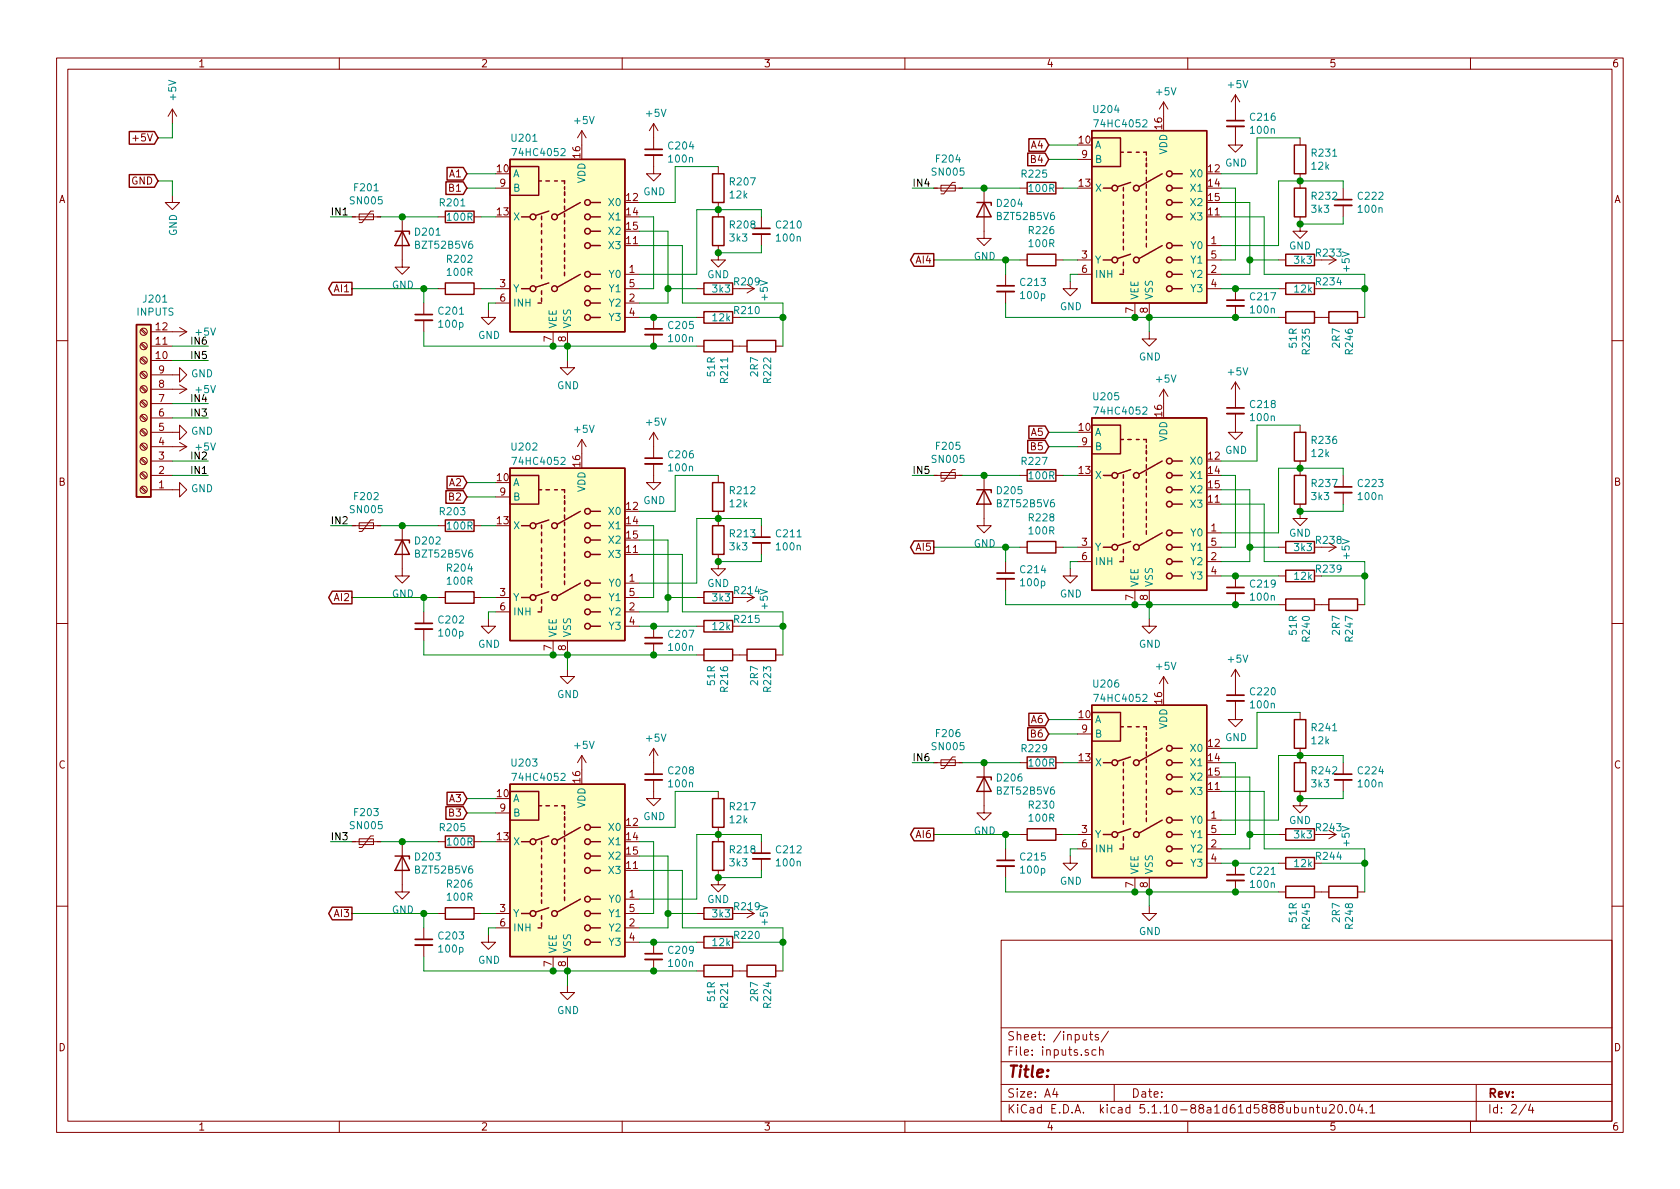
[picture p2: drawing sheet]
<svg xmlns="http://www.w3.org/2000/svg" width="297mm" height="210mm" viewBox="0 0 297 210" stroke-linecap="round" stroke-linejoin="round" font-family="sans-serif">
<g fill="none" stroke="#840000" stroke-width=".18">
<path d="M10 10.3h277v189.9h-277zM12 12.2h273v186.1h-273zM30.5 19.3l-.8 1.3M30.5 19.3v2.5M30.5 19.3l.7 1.3M60 10.3v1.9M110 10.3v1.9M160 10.3v1.9M205.7 18v2.6M205.7 18l-.7 1.3M205.7 18l.8 1.3M210 10.3v1.9"/>
<path d="M218.4 16.8v4.5M218.4 16.8l-.7 1.2M218.4 16.8l.8 1.2M260 10.3v1.9M30.5 34.5v1.3h1.2l-1.2 1.3-1.3-1.3h1.3M62.2 38.3h5.1M63.5 37.8h2.5v1.1h-2.5zM66 37.3h-.5l-1.5 2.1h-.5M71.1 38.3v8.9h1.3l-1.3 1.3-1.3-1.3h1.3M77.5 38.3h1.2M83.8 38.3h1.3M87.6 33.3h2.6"/>
<path d="M102.9 23.1v2.5M102.9 23.1l-.8 1.3M102.9 23.1l.7 1.3M115.6 27.4v3.3h1.2l-1.2 1.3-1.3-1.3h1.3M115.6 21.8v4.6M115.6 21.8l-.8 1.3M115.6 21.8l.7 1.3M127 29.5v1.2M127 35.8v2.5M134.6 38.3v2.1M165.1 33.3h5.1M166.4 32.8h2.5v1h-2.5z"/>
<path d="M168.9 32.3h-.5l-1.5 2h-.5M174 33.3v8.9h1.3l-1.3 1.2-1.3-1.2h1.3M180.3 33.3h1.3M186.7 33.3h1.3M190.5 28.2h2.5M218.4 22.3v3.3h1.3l-1.3 1.3-1.2-1.3h1.2M229.9 38.3v2.6h1.2l-1.2 1.3-1.3-1.3h1.3M229.9 24.4v1.2M229.9 30.7v2.6M237.5 33.3v2M237.5 36.3v2M24.9 58.3l.9 .9"/>
<path d="M25.1 58.2l.8 .8M26.7 58.7h6.3M31.7 57.9l1.3 .8M33 58.7l-1.3 .7M74.9 53.6v2M74.9 56.6v2.1M77.5 51h1.2M83.8 51h1.3M86.4 54.9v1.2h1.2l-1.2 1.3-1.3-1.3h1.3M87.6 51h2.6M87.6 53.6h2.6M97.8 58.7v2.5"/>
<path d="M100.3 58.7v2.5M110.5 51h2.5M110.5 48.5h2.5M110.5 53.6h2.5M110.5 56.1h2.5M115.6 56.1v2.1M115.6 59.2v2M123.2 51h1.3M123.2 56.1h1.3M127 43.4v2.6h1.3l-1.3 1.2-1.3-1.2h1.3M133.3 51l-1.2 .8M134.6 41.4v2"/>
<path d="M177.8 48.5v2M177.8 51.6v2M180.3 46h1.3M186.7 46h1.3M189.2 49.8v1.2h1.3l-1.3 1.3-1.2-1.3h1.2M190.5 48.5h2.5M190.5 46h2.5M200.7 53.6v2.5M203.2 58.7v1.2h1.3l-1.3 1.3-1.3-1.3h1.3M203.2 53.6v2.5M213.4 51h2.5M213.4 48.5h2.5"/>
<path d="M213.4 46h2.5M213.4 43.4h2.5M218.4 51v2.1M218.4 54.1v2M226.1 51h1.2M226.1 56.1h1.2M226.1 46h1.2M232.4 56.1h2.5M236.2 46l-1.3 .7M240 56.1h1.3M10 60.2h2M24.9 60.9l.9 .8"/>
<path d="M24.9 63.4l.9 .9M24.9 66l.9 .8M24.9 68.5l.9 .8M24.9 71l.9 .9M24.9 73.6l.9 .8M24.9 76.1l.9 .9M24.9 78.7l.9 .8M25.1 60.7l.8 .8M25.1 63.2l.8 .9M25.1 65.8l.8 .8M25.1 68.3l.8 .9M25.1 70.9l.8 .8"/>
<path d="M25.1 73.4l.8 .8M25.1 75.9l.8 .9M25.1 78.5l.8 .8M26.7 66.3h5v-1.3l1.3 1.3-1.3 1.3v-1.3M26.7 76.4h5v-1.2l1.3 1.2-1.3 1.3v-1.3M26.7 79h6.3M26.7 61.2h3.8M26.7 68.8h6.3M26.7 63.7h3.8M26.7 73.9h3.8M26.7 71.4h3.8M31.7 68.1l1.3 .7"/>
<path d="M31.7 78.2l1.3 .8M33 68.8l-1.3 .8M33 79l-1.3 .8M100.3 63.7v1.3h1.3l-1.3 1.3-1.2-1.3h1.2M102.9 77.7v2.6M102.9 77.7l-.8 1.3M102.9 77.7l.7 1.3M115.6 76.4v4.6M115.6 76.4l-.8 1.3M115.6 76.4l.7 1.3M123.2 61.2h1.3M129.5 61.2h2.6"/>
<path d="M137.2 61.2h1.2M190.5 79h2.5M205.7 68.8l-.7 1.3M205.7 68.8v2.6M205.7 68.8l.8 1.3M218.4 73.1v3.3h1.3l-1.3 1.3-1.2-1.3h1.2M218.4 67.6v4.5M218.4 67.6l-.7 1.2M218.4 67.6l.8 1.2M229.9 75.2v1.2M285 60.2h2M24.9 81.2l.9 .8"/>
<path d="M24.9 83.7l.9 .9M24.9 86.3l.9 .8M25.1 81l.8 .9M25.1 83.6l.8 .8M25.1 86.1l.8 .8M26.7 86.6h5v-1.3l1.3 1.3-1.3 1.3v-1.3M26.7 84.1h3.8M26.7 81.5h3.8M62.2 93h5.1M63.5 92.5h2.5v1h-2.5zM66 91.9h-.5l-1.5 2.1h-.5M71.1 93v8.8h1.3l-1.3 1.3-1.3-1.3h1.3"/>
<path d="M77.5 93h1.2M83.8 93h1.3M87.6 87.9h2.6M115.6 82v3.3h1.2l-1.2 1.3-1.3-1.3h1.3M127 98v2.6h1.3l-1.3 1.2-1.3-1.2h1.3M127 84.1v1.2M127 90.4v2.6M134.6 93v2M134.6 96v2M165.1 84.1h5.1M166.4 83.6h2.5v1h-2.5zM168.9 83.1h-.5l-1.5 2h-.5"/>
<path d="M174 84.1v8.9h1.3l-1.3 1.2-1.3-1.2h1.3M177.8 99.3v2M180.3 96.8h1.3M180.3 84.1h1.3M186.7 96.8h1.3M186.7 84.1h1.3M190.5 99.3h2.5M190.5 96.8h2.5M213.4 94.2h2.5M213.4 99.3h2.5M213.4 96.8h2.5M226.1 96.8h1.2"/>
<path d="M229.9 89.1v2.6h1.2l-1.2 1.3-1.3-1.3h1.3M229.9 81.5v2.6M236.2 96.8l-1.3 .7M237.5 84.1v2M237.5 87.1v2M10 110.3h2M74.9 108.2v2M74.9 111.2v2.1M77.5 105.7h1.2M83.8 105.7h1.3M86.4 109.5v1.2h1.2l-1.2 1.3-1.3-1.3h1.3M87.6 105.7h2.6"/>
<path d="M87.6 108.2h2.6M97.8 113.3v2.5M100.3 118.4v1.2h1.3l-1.3 1.3-1.2-1.3h1.2M100.3 113.3v2.5M110.5 105.7h2.5M110.5 110.7h2.5M110.5 103.1h2.5M110.5 108.2h2.5M115.6 110.7v2.1M115.6 113.8v2M123.2 105.7h1.3M123.2 115.8h1.3"/>
<path d="M123.2 110.7h1.3M129.5 115.8h2.6M133.3 105.7l-1.2 .7M137.2 115.8h1.2M177.8 102.4v2M189.2 100.6v1.2h1.3l-1.3 1.3-1.2-1.3h1.2M200.7 104.4v2.5M203.2 109.5v1.2h1.3l-1.3 1.3-1.3-1.3h1.3M203.2 104.4v2.5M205.7 119.6v2.6M205.7 119.6l-.7 1.3M205.7 119.6l.8 1.3"/>
<path d="M213.4 101.8h2.5M218.4 101.8v2.1M218.4 104.9v2M218.4 118.4v4.5M218.4 118.4l-.7 1.2M218.4 118.4l.8 1.2M226.1 101.8h1.2M226.1 106.9h1.2M232.4 106.9h2.5M240 106.9h1.3M285 110.3h2M102.9 133.6l-.8 1.3"/>
<path d="M102.9 133.6v2.5M102.9 133.6l.7 1.3M115.6 137.9v3.3h1.2l-1.2 1.3-1.3-1.3h1.3M115.6 132.3v4.6M115.6 132.3l-.8 1.3M115.6 132.3l.7 1.3M127 139.9v1.3M165.1 134.9h5.1M166.4 134.4h2.5v1h-2.5zM168.9 133.9h-.5l-1.5 2h-.5M174 134.9v8.9h1.3l-1.3 1.2-1.3-1.2h1.3M180.3 134.9h1.3"/>
<path d="M186.7 134.9h1.3M190.5 129.8h2.5M218.4 123.9v3.3h1.3l-1.3 1.3-1.2-1.3h1.2M229.9 139.9v2.6h1.2l-1.2 1.3-1.3-1.3h1.3M229.9 126v1.2M229.9 132.3v2.6M237.5 134.9v2M237.5 137.9v2M62.2 148.8h5.1M63.5 148.3h2.5v1h-2.5zM66 147.8h-.5l-1.5 2.1h-.5M71.1 148.8v8.9h1.3l-1.3 1.3-1.3-1.3h1.3"/>
<path d="M77.5 148.8h1.2M83.8 148.8h1.3M87.6 143.8h2.6M110.5 159h2.5M127 153.9v2.6h1.3l-1.3 1.2-1.3-1.2h1.3M127 146.3v2.5M134.6 148.8v2.1M134.6 151.9v2M177.8 150.1v2M177.8 153.2v2M180.3 147.6h1.3M186.7 147.6h1.3"/>
<path d="M189.2 151.4v1.2h1.3l-1.3 1.3-1.2-1.3h1.2M190.5 147.6h2.5M190.5 150.1h2.5M200.7 155.2v2.5M203.2 155.2v2.5M213.4 147.6h2.5M213.4 145h2.5M213.4 150.1h2.5M213.4 152.6h2.5M218.4 152.6v2.1M218.4 155.7v2M226.1 157.7h1.2"/>
<path d="M226.1 147.6h1.2M226.1 152.6h1.2M232.4 157.7h2.5M236.2 147.6l-1.3 .7M240 157.7h1.3M10 160.2h2M74.9 164.1v2M74.9 167.1v2.1M77.5 161.5h1.2M83.8 161.5h1.3M86.4 165.3v1.3h1.2l-1.2 1.3-1.3-1.3h1.3M87.6 164.1h2.6"/>
<path d="M87.6 161.5h2.6M97.8 169.2v2.5M100.3 174.2v1.3h1.3l-1.3 1.3-1.2-1.3h1.2M100.3 169.2v2.5M110.5 166.6h2.5M110.5 164.1h2.5M110.5 161.5h2.5M115.6 166.6v2.1M115.6 169.7v2M123.2 166.6h1.3M123.2 161.5h1.3M123.2 171.7h1.3"/>
<path d="M129.5 171.7h2.6M133.3 161.5l-1.2 .8M137.2 171.7h1.2M177 166.3h108v32h-108zM203.2 160.3v1.2h1.3l-1.3 1.3-1.3-1.3h1.3M285 160.2h2M60 198.3v1.9M110 198.3v1.9M160 198.3v1.9M177 194.8h108M177 191.8h108M177 187.8h108"/>
<path d="M177 181.8h108M186.5 192.5l-.4 1h1M186.8 193v1M191.5 182.9l.1 .9 .3 .1 .2-.1M192.1 182.9v1M192.6 182.9h.6M192.8 182.4v1.3l.4 .2M193.8 185.7l-.5-.1-.2 .3v.6l.2 .1 .5-.1M194.2 183l-.4-.1-.2 .2 .1 .3 .5 .1v.3h-.6M194.4 185.7l.2-.1 .4 .1v.9M194.4 185.1v1.5M196 182.3l-1.3 2"/>
<path d="M197 191.8v3M210 198.3v1.9M231.6 196l.2-.2 .4 .1v.9M231.6 195.8v1M232.7 195.8h.6M232.9 195.3v1.3l.4 .2M233.8 195.8l.1 .9 .3 .1 .2-.1M234.4 195.8v1M235.1 195.5l.2-.2h.4l.2 .5-.9 1h.9M236.7 195.4l.3-.1a.94 .94 0 0 1 0 1.5h-.1a1 1 0 0 1-.2-1.4zM238 196.7v.1M238.8 195.5l.3-.2a.94 .94 0 0 1 0 1.5 .82 .82 0 0 1-.3-1.3z"/>
<path d="M240.4 195.2l-.3 1.1h.9M240.8 195.8v1M241.6 196.7v.1M242.2 195.8l.4-.5v1.5M242.2 196.8h.9M260 198.3v1.9M261 191.8v6.5M269.8 195.2l-1.2 2M270.6 195.2l-.3 1.1h.9M271 195.8v1"/>
<circle cx="25.4" cy="58.7" r=".63"/>
<circle cx="25.4" cy="79" r=".63"/>
<circle cx="25.4" cy="68.8" r=".63"/>
<circle cx="25.4" cy="76.4" r=".63"/>
<circle cx="25.4" cy="73.9" r=".63"/>
<circle cx="25.4" cy="66.3" r=".63"/>
<circle cx="25.4" cy="63.7" r=".63"/>
<circle cx="25.4" cy="71.4" r=".63"/>
<circle cx="25.4" cy="61.2" r=".63"/>
<circle cx="25.4" cy="86.6" r=".63"/>
<circle cx="25.4" cy="81.5" r=".63"/>
<circle cx="25.4" cy="84.1" r=".63"/>
</g>
<g fill="none" stroke="#840000" stroke-width=".25">
<path d="M22.9 30.9h4.4l.6 1.1-.6 1.1h-4.4zM22.9 23.3h4.4l.6 1.1-.6 1.1h-4.4zM78.7 37.3h5.1v2.1h-5.1zM78.8 32.2h3.1l.6 1.1-.6 1.1h-3.1zM79 29.6h2.9l.6 1.1-.6 1.1h-2.9zM90.2 28.2h20.3v30.5h-20.3zM90.2 29.5h5v5h-5zM92.2 38.3h1.5M95.2 32h.6M95.8 38.2v.7M95.8 39.5v.6M96.5 32h.7"/>
<path d="M97 37.3l-2.3 .8M98 32h.6M99.3 32h.5v.5M99.8 33v.5M99.8 33.9v.6M99.8 35.2v.6M99.8 36.4v.7M99.8 37.7v.6M99.8 39v.6M102.6 35.8l-4 2.3M104.4 38.3h1.8M104.4 35.8h1.8"/>
<path d="M126 38.3h2v5.1h-2zM126 30.7h2v5.1h-2zM172.7 35.8h2.6v.5M174 35.8l1.3 2.5h-2.6zM181.6 32.3h5.1v2h-5.1zM181.7 27.1h3.1l.6 1.1-.6 1.1h-3.1zM181.9 24.5h2.9l.6 1.1-.6 1.2h-2.9zM193 23.1h20.4v30.5h-20.4zM193 24.4h5.1v5.1h-5.1zM195.1 33.3h1.5M198.1 26.9h.5M198.6 33.1v.7"/>
<path d="M198.6 34.4v.6M198.6 35.7v.6M198.6 37.2v.6M198.6 38.5v.6M198.6 39.7v.7M199.4 26.9h.6M199.9 32.3l-2.3 .7M200.9 26.9h.5M202.2 26.9h.5v.5M202.7 27.9v.5M202.7 28.8v.7M202.7 30.1v.6"/>
<path d="M202.7 31.4v.6M202.7 32.6v.7M202.7 33.9v.6M202.7 35.2v.6M202.7 36.4v.7M202.7 38v.6M202.7 39.2v.7M205.5 30.7l-4.1 2.3M207.3 38.3h1.7M207.3 35.8h1.7M207.3 33.3h1.7M207.3 30.7h1.7"/>
<path d="M228.9 33.3h2v5h-2zM228.9 25.6h2v5.1h-2zM24.1 57.4h2.6v30.5h-2.6zM58.8 49.9h3.4v2.3h-3.4l-.7-1.2zM69.8 40.9h2.6v.5M71.1 40.9l1.3 2.5h-2.6zM78.7 50h5.1v2.1h-5.1zM92.2 51h1.5M95.1 53.6h.7M95.8 40.8v.6M95.8 42.3v.6M95.8 43.6v.6"/>
<path d="M95.8 44.8v.7M95.8 46.1v.6M95.8 47.4v.6M95.8 48.6v.7M95.8 51.4v.7M95.8 52.7v.6M97 50l-2.3 .8M99.8 40.3v.6M99.8 41.5v.7M99.8 43v.7M99.8 44.3v.7M99.8 45.6v.6"/>
<path d="M99.8 46.9v.6M99.8 48.1v.7M102.6 48.5l-4 2.3M104.4 51h1.8M104.4 53.6h1.8M104.4 56.1h1.8M104.4 48.5h1.8M104.4 43.4h1.8M104.4 40.9h1.8M124.5 55.1h5v2h-5zM124.5 50h5v2.1h-5zM161.6 44.9h3.5v2.2h-3.5l-.6-1.1z"/>
<path d="M181.6 45h5.1v2h-5.1zM195.1 46h1.5M198 48.5h.6M198.6 41v.7M198.6 42.3v.6M198.6 43.6v.6M198.6 46.3v.7M198.6 47.6v.7M199.9 45l-2.3 .7M202.7 40.5v.6M202.7 41.8v.6M202.7 43v.7"/>
<path d="M205.5 43.4l-4.1 2.3M207.3 51h1.7M207.3 48.5h1.7M207.3 43.4h1.7M207.3 46h1.7M227.3 50h5.1v2.1h-5.1zM227.3 45h5.1v2h-5.1zM227.3 55.1h5.1v2h-5.1zM234.9 55.1h5.1v2h-5.1zM124.5 60.2h5v2h-5zM132.1 60.2h5.1v2h-5.1zM181.7 77.9h3.1l.6 1.1-.6 1.1h-3.1z"/>
<path d="M181.9 75.3h2.9l.6 1.1-.6 1.2h-2.9zM193 73.9h20.4v30.5h-20.4zM193 75.2h5.1v5.1h-5.1zM198.1 77.7h.5M199.4 77.7h.6M200.9 77.7h.5M202.2 77.7h.5v.5M202.7 78.7v.5M202.7 79.6v.7M228.9 76.4h2v5.1h-2zM69.8 95.5h2.6v.5M71.1 95.5l1.3 2.5h-2.6z"/>
<path d="M78.7 91.9h5.1v2.1h-5.1zM78.8 86.8h3.1l.6 1.1-.6 1.1h-3.1zM79 84.2h2.9l.6 1.1-.6 1.2h-2.9zM90.2 82.8h20.3v30.5h-20.3zM90.2 84.1h5v5h-5zM92.2 93h1.5M95.2 86.6h.6M95.8 92.8v.7M95.8 94.1v.6M95.8 95.4v.6M95.8 96.9v.6M95.8 98.2v.6"/>
<path d="M95.8 99.4v.7M96.5 86.6h.7M97 91.9l-2.3 .8M98 86.6h.6M99.3 86.6h.5v.5M99.8 87.6v.5M99.8 88.5v.6M99.8 89.8v.6M99.8 91.1v.6M99.8 92.3v.7M99.8 93.6v.6M99.8 94.9v.6"/>
<path d="M99.8 96.1v.7M99.8 97.7v.6M99.8 98.9v.7M102.6 90.4l-4 2.3M104.4 93h1.8M104.4 98h1.8M104.4 95.5h1.8M104.4 90.4h1.8M126 85.3h2v5.1h-2zM126 93h2v5h-2zM161.6 95.7h3.5v2.2h-3.5l-.6-1.1zM172.7 86.6h2.6v.5"/>
<path d="M174 86.6l1.3 2.5h-2.6zM181.6 95.8h5.1v2h-5.1zM181.6 83.1h5.1v2h-5.1zM195.1 96.8h1.5M195.1 84.1h1.5M198 99.3h.6M198.6 83.9v.7M198.6 85.2v.6M198.6 86.5v.6M198.6 88v.6M198.6 89.3v.6M198.6 90.5v.7"/>
<path d="M198.6 91.8v.7M198.6 93.1v.6M198.6 94.4v.6M198.6 97.1v.7M198.6 98.4v.7M199.9 95.8l-2.3 .7M199.9 83.1l-2.3 .7M202.7 80.9v.6M202.7 82.2v.6M202.7 83.4v.7M202.7 84.7v.6M202.7 86v.6"/>
<path d="M202.7 87.2v.7M202.7 88.8v.6M202.7 90v.7M202.7 91.3v.6M202.7 92.6v.6M202.7 93.8v.7M205.5 94.2l-4.1 2.3M205.5 81.5l-4.1 2.3M207.3 96.8h1.7M207.3 84.1h1.7M207.3 99.3h1.7M207.3 94.2h1.7"/>
<path d="M207.3 89.1h1.7M207.3 86.6h1.7M207.3 81.5h1.7M227.3 95.8h5.1v2h-5.1zM228.9 84.1h2v5h-2zM58.8 104.5h3.4v2.3h-3.4l-.7-1.1zM78.7 104.6h5.1v2.1h-5.1zM92.2 105.7h1.5M95.1 108.2h.7M95.8 100.7v.6M95.8 102v.6M95.8 103.2v.7"/>
<path d="M95.8 106v.7M95.8 107.3v.6M97 104.6l-2.3 .8M99.8 100.2v.6M99.8 101.5v.6M99.8 102.7v.7M102.6 103.1l-4 2.3M104.4 105.7h1.8M104.4 108.2h1.8M104.4 110.7h1.8M104.4 103.1h1.8M124.5 114.8h5v2h-5z"/>
<path d="M124.5 109.7h5v2.1h-5zM124.5 104.6h5v2.1h-5zM132.1 114.8h5.1v2h-5.1zM207.3 101.8h1.7M227.3 100.8h5.1v2.1h-5.1zM227.3 105.9h5.1v2h-5.1zM234.9 105.9h5.1v2h-5.1zM90.2 138.7h20.3v30.5h-20.3zM90.2 139.9h5v5.1h-5zM172.7 137.4h2.6v.5M174 137.4l1.3 2.5h-2.6zM181.6 133.9h5.1v2h-5.1z"/>
<path d="M181.7 128.7h3.1l.6 1.1-.6 1.1h-3.1zM181.9 126.1h2.9l.6 1.1-.6 1.2h-2.9zM193 124.7h20.4v30.5h-20.4zM193 126h5.1v5.1h-5.1zM195.1 134.9h1.5M198.1 128.5h.5M198.6 134.7v.7M198.6 136v.6M198.6 137.3v.6M198.6 138.8v.6M199.4 128.5h.6M199.9 133.9l-2.3 .7"/>
<path d="M200.9 128.5h.5M202.2 128.5h.5v.5M202.7 129.5v.5M202.7 130.4v.7M202.7 131.7v.6M202.7 133v.6M202.7 134.2v.7M202.7 135.5v.6M202.7 136.8v.6M202.7 138v.7M202.7 139.6v.6M205.5 132.3l-4.1 2.3"/>
<path d="M207.3 134.9h1.7M207.3 139.9h1.7M207.3 137.4h1.7M207.3 132.3h1.7M228.9 134.9h2v5h-2zM228.9 127.2h2v5.1h-2zM69.8 151.4h2.6v.5M71.1 151.4l1.3 2.5h-2.6zM78.7 147.8h5.1v2.1h-5.1zM78.8 142.6h3.1l.6 1.2-.6 1.1h-3.1zM79 140.1h2.9l.6 1.1-.6 1.1h-2.9zM92.2 148.8h1.5"/>
<path d="M95.2 142.5h.6M95.8 148.7v.6M95.8 150v.6M95.8 151.3v.6M95.8 152.8v.6M95.8 154v.7M95.8 155.3v.7M95.8 156.6v.6M95.8 157.9v.6M95.8 159.1v.7M96.5 142.5h.7M97 147.8l-2.3 .8"/>
<path d="M98 142.5h.6M99.3 142.5h.5v.5M99.8 143.5v.5M99.8 144.4v.6M99.8 145.7v.6M99.8 146.9v.7M99.8 148.2v.6M99.8 149.5v.6M99.8 150.7v.7M99.8 152v.6M99.8 153.5v.7M99.8 154.8v.6"/>
<path d="M99.8 156.1v.6M99.8 157.3v.7M99.8 158.6v.7M102.6 159l-4 2.3M102.6 146.3l-4 2.3M104.4 148.8h1.8M104.4 159h1.8M104.4 153.9h1.8M104.4 151.4h1.8M104.4 146.3h1.8M126 141.2h2v5.1h-2zM126 148.8h2v5.1h-2z"/>
<path d="M161.6 146.5h3.5v2.2h-3.5l-.6-1.1zM181.6 146.6h5.1v2h-5.1zM195.1 147.6h1.5M198 150.1h.6M198.6 140.1v.6M198.6 141.3v.7M198.6 142.6v.7M198.6 143.9v.6M198.6 145.2v.6M198.6 147.9v.7M198.6 149.2v.7M199.9 146.6l-2.3 .7"/>
<path d="M202.7 140.8v.7M202.7 142.1v.6M202.7 143.4v.6M202.7 144.6v.7M205.5 145l-4.1 2.3M207.3 147.6h1.7M207.3 150.1h1.7M207.3 152.6h1.7M207.3 145h1.7M227.3 156.7h5.1v2h-5.1zM227.3 146.6h5.1v2h-5.1zM227.3 151.6h5.1v2.1h-5.1z"/>
<path d="M234.9 156.7h5.1v2h-5.1zM58.8 160.4h3.4v2.3h-3.4l-.7-1.2zM78.7 160.5h5.1v2.1h-5.1zM92.2 161.5h1.5M95.1 164.1h.7M95.8 161.9v.7M95.8 163.2v.6M97 160.5l-2.3 .8M104.4 161.5h1.8M104.4 164.1h1.8M104.4 166.6h1.8M124.5 165.6h5v2h-5z"/>
<path d="M124.5 160.5h5v2.1h-5zM124.5 170.7h5v2h-5zM132.1 170.7h5.1v2h-5.1z"/>
<circle cx="94.2" cy="38.3" r=".51"/>
<circle cx="98" cy="38.3" r=".51"/>
<circle cx="103.9" cy="38.3" r=".51"/>
<circle cx="103.9" cy="35.8" r=".51"/>
<circle cx="197.1" cy="33.3" r=".51"/>
<circle cx="200.9" cy="33.3" r=".51"/>
<circle cx="206.8" cy="33.3" r=".51"/>
<circle cx="206.8" cy="35.8" r=".51"/>
<circle cx="206.8" cy="30.7" r=".51"/>
<circle cx="206.8" cy="38.3" r=".51"/>
<circle cx="94.2" cy="51" r=".51"/>
<circle cx="98" cy="51" r=".51"/>
<circle cx="103.9" cy="51" r=".51"/>
<circle cx="103.9" cy="40.9" r=".51"/>
<circle cx="103.9" cy="56.1" r=".51"/>
<circle cx="103.9" cy="43.4" r=".51"/>
<circle cx="103.9" cy="53.6" r=".51"/>
<circle cx="103.9" cy="48.5" r=".51"/>
<circle cx="197.1" cy="46" r=".51"/>
<circle cx="200.9" cy="46" r=".51"/>
<circle cx="206.8" cy="51" r=".51"/>
<circle cx="206.8" cy="43.4" r=".51"/>
<circle cx="206.8" cy="48.5" r=".51"/>
<circle cx="206.8" cy="46" r=".51"/>
<circle cx="94.2" cy="93" r=".51"/>
<circle cx="98" cy="93" r=".51"/>
<circle cx="103.9" cy="93" r=".51"/>
<circle cx="103.9" cy="90.4" r=".51"/>
<circle cx="103.9" cy="98" r=".51"/>
<circle cx="103.9" cy="95.5" r=".51"/>
<circle cx="197.1" cy="96.8" r=".51"/>
<circle cx="197.1" cy="84.1" r=".51"/>
<circle cx="200.9" cy="96.8" r=".51"/>
<circle cx="200.9" cy="84.1" r=".51"/>
<circle cx="206.8" cy="86.6" r=".51"/>
<circle cx="206.8" cy="89.1" r=".51"/>
<circle cx="206.8" cy="81.5" r=".51"/>
<circle cx="206.8" cy="99.3" r=".51"/>
<circle cx="206.8" cy="96.8" r=".51"/>
<circle cx="206.8" cy="84.1" r=".51"/>
<circle cx="206.8" cy="94.2" r=".51"/>
<circle cx="94.2" cy="105.7" r=".51"/>
<circle cx="98" cy="105.7" r=".51"/>
<circle cx="103.9" cy="108.2" r=".51"/>
<circle cx="103.9" cy="110.7" r=".51"/>
<circle cx="103.9" cy="103.1" r=".51"/>
<circle cx="103.9" cy="105.7" r=".51"/>
<circle cx="206.8" cy="101.8" r=".51"/>
<circle cx="197.1" cy="134.9" r=".51"/>
<circle cx="200.9" cy="134.9" r=".51"/>
<circle cx="206.8" cy="132.3" r=".51"/>
<circle cx="206.8" cy="134.9" r=".51"/>
<circle cx="206.8" cy="139.9" r=".51"/>
<circle cx="206.8" cy="137.4" r=".51"/>
<circle cx="94.2" cy="148.8" r=".51"/>
<circle cx="98" cy="148.8" r=".51"/>
<circle cx="103.9" cy="148.8" r=".51"/>
<circle cx="103.9" cy="146.3" r=".51"/>
<circle cx="103.9" cy="151.4" r=".51"/>
<circle cx="103.9" cy="159" r=".51"/>
<circle cx="103.9" cy="153.9" r=".51"/>
<circle cx="197.1" cy="147.6" r=".51"/>
<circle cx="200.9" cy="147.6" r=".51"/>
<circle cx="206.8" cy="145" r=".51"/>
<circle cx="206.8" cy="150.1" r=".51"/>
<circle cx="206.8" cy="147.6" r=".51"/>
<circle cx="206.8" cy="152.6" r=".51"/>
<circle cx="94.2" cy="161.5" r=".51"/>
<circle cx="98" cy="161.5" r=".51"/>
<circle cx="103.9" cy="161.5" r=".51"/>
<circle cx="103.9" cy="166.6" r=".51"/>
<circle cx="103.9" cy="164.1" r=".51"/>
</g>
<g fill="none" stroke="#840000" stroke-width=".33">
<path d="M114 27.4h3.1M216.9 22.3h3.1M236 36.3h3M73.4 56.6h3.1M114 59.2h3.1M133.1 41.4h3M176.3 51.6h3M216.9 54.1h3.1M216.9 73.1h3.1M114 82h3.1M133.1 96h3M236 87.1h3"/>
<path d="M73.4 111.2h3.1M114 113.8h3.1M176.3 102.4h3M216.9 104.9h3.1M114 137.9h3.1M216.9 123.9h3.1M236 137.9h3M133.1 151.9h3M176.3 153.2h3M216.9 155.7h3.1M73.4 167.1h3.1M114 169.7h3.1"/>
</g>
<g fill="none" stroke="#840000" stroke-width=".3">
<path d="M114 26.4h3.1M216.9 21.3h3.1M236 35.3h3M73.4 55.6h3.1M114 58.2h3.1M133.1 40.4h3M176.3 50.5h3M216.9 53.1h3.1M216.9 72.1h3.1M114 81h3.1M133.1 95h3M236 86.1h3"/>
<path d="M73.4 110.2h3.1M114 112.8h3.1M176.3 101.3h3M216.9 103.9h3.1M114 136.9h3.1M216.9 122.9h3.1M236 136.9h3M133.1 150.9h3M176.3 152.1h3M216.9 154.7h3.1M73.4 166.1h3.1M114 168.7h3.1"/>
</g>
<g fill="#ffffc2" stroke="#ffffc2" stroke-width=".18">
<path d="M193 124.7h20.4v30.5h-20.4z"/>
<path d="M193 73.9h20.4v30.5h-20.4z"/>
<path d="M90.2 138.7h20.3v30.5h-20.3z"/>
<path d="M90.2 28.2h20.3v30.5h-20.3z"/>
<path d="M24.1 57.4h2.6v30.5h-2.6z"/>
<path d="M193 23.1h20.4v30.5h-20.4z"/>
<path d="M90.2 82.8h20.3v30.5h-20.3z"/>
</g>
<g fill="none" stroke="#008400" stroke-width=".18">
<path d="M27.9 32h2.6v2.5M30.5 21.8v2.6h-2.6M58.4 38.3h3.8M67.3 38.3h10.2M82.5 33.3h5.1M82.5 30.7h5.1M85.1 38.3h2.5M113 38.3h2.6v12.7h-2.6M127 29.5h-7.6v6.3h-6.4M134.6 38.3v-1.2h-11.4v11.4h-10.2M161.3 33.3h3.8M170.2 33.3h10.1"/>
<path d="M185.4 25.6h5.1M185.4 28.2h5.1M188 33.3h2.5M215.9 33.3h2.5v12.7h-2.5M215.9 35.8h5.1v12.7h-5.1M215.9 38.3h7.6v10.2h17.8v7.6M229.9 24.4h-7.7v6.3h-6.3M237.5 38.3v1.3h-7.6M237.5 33.3v-1.3h-11.4v11.4h-10.2M62.2 51h15.3M74.9 58.7v2.5h48.3M74.9 51v2.6"/>
<path d="M85.1 51h2.5M87.6 53.6h-1.2v1.3M113 56.1h10.2M113 43.4h7.6v10.2h17.8v7.6M113 40.9h5.1v12.7h-5.1M118.1 51h5.1M130.8 56.1h7.6M134.6 43.4v1.3h-7.6M165.1 46h15.2M177.8 53.6v2.5h48.3M177.8 46v2.5M188 46h2.5"/>
<path d="M190.5 48.5h-1.3v1.3M203.2 56.1v2.6M215.9 51h10.2M221 46h5.1M233.7 51h7.6M30.5 61.2h6.3M30.5 63.7h6.3M30.5 71.4h6.3M30.5 73.9h6.3M100.3 61.2v2.5M185.4 76.4h5.1M185.4 79h5.1"/>
<path d="M229.9 75.2h-7.7v6.3h-6.3M30.5 84.1h6.3M30.5 81.5h6.3M58.4 93h3.8M67.3 93h10.2M82.5 85.3h5.1M82.5 87.9h5.1M85.1 93h2.5M113 93h2.6v12.7h-2.6M113 98h7.6v10.2h17.8v7.6M113 95.5h5.1v12.7h-5.1M127 84.1h-7.6v6.3h-6.4"/>
<path d="M134.6 98v1.3h-7.6M134.6 93v-1.3h-11.4v11.4h-10.2M161.3 84.1h3.8M165.1 96.8h15.2M170.2 84.1h10.1M177.8 96.8v2.5M188 84.1h2.5M188 96.8h2.5M190.5 99.3h-1.3v1.3M215.9 84.1h2.5v12.7h-2.5M215.9 86.6h5.1v12.7h-5.1M215.9 89.1h7.6v10.2h17.8v7.6"/>
<path d="M221 96.8h5.1M237.5 84.1v-1.3h-11.4v11.4h-10.2M237.5 89.1v1.3h-7.6M62.2 105.7h15.3M74.9 105.7v2.5M74.9 113.3v2.5h48.3M85.1 105.7h2.5M87.6 108.2h-1.2v1.3M100.3 115.8v2.6M113 110.7h10.2M118.1 105.7h5.1M130.8 110.7h7.6"/>
<path d="M177.8 104.4v2.5h48.3M203.2 106.9v2.6M215.9 101.8h10.2M233.7 101.8h7.6M127 139.9h-7.6v6.4h-6.4M161.3 134.9h3.8M170.2 134.9h10.1M185.4 129.8h5.1M185.4 127.2h5.1M188 134.9h2.5M215.9 137.4h5.1v12.7h-5.1M215.9 134.9h2.5v12.7h-2.5"/>
<path d="M215.9 139.9h7.6v10.2h17.8v7.6M229.9 126h-7.7v6.3h-6.3M237.5 134.9v-1.3h-11.4v11.4h-10.2M237.5 139.9v1.3h-7.6M58.4 148.8h3.8M67.3 148.8h10.2M82.5 141.2h5.1M82.5 143.8h5.1M85.1 148.8h2.5M113 148.8h2.6v12.7h-2.6M113 153.9h7.6v10.2h17.8v7.6M113 151.4h5.1v12.7h-5.1"/>
<path d="M134.6 148.8v-1.2h-11.4v11.4h-10.2M134.6 153.9v1.3h-7.6M165.1 147.6h15.2M177.8 147.6v2.5M177.8 155.2v2.5h48.3M188 147.6h2.5M190.5 150.1h-1.3v1.3M203.2 157.7v2.6M215.9 152.6h10.2M221 147.6h5.1M233.7 152.6h7.6M62.2 161.5h15.3"/>
<path d="M74.9 161.5v2.6M74.9 169.2v2.5h48.3M85.1 161.5h2.5M87.6 164.1h-1.2v1.2M100.3 171.7v2.5M113 166.6h10.2M118.1 161.5h5.1M130.8 166.6h7.6"/>
</g>
<g fill="#008400" stroke="#008400" stroke-width=".25">
<circle cx="127" cy="99.3" r=".51"/>
<circle cx="218.4" cy="157.7" r=".51"/>
<circle cx="127" cy="37.1" r=".51"/>
<circle cx="97.8" cy="61.2" r=".51"/>
<circle cx="118.1" cy="51" r=".51"/>
<circle cx="218.4" cy="152.6" r=".51"/>
<circle cx="241.3" cy="152.6" r=".51"/>
<circle cx="100.3" cy="61.2" r=".51"/>
<circle cx="241.3" cy="51" r=".51"/>
<circle cx="229.9" cy="90.4" r=".51"/>
<circle cx="200.7" cy="106.9" r=".51"/>
<circle cx="118.1" cy="161.5" r=".51"/>
<circle cx="229.9" cy="82.8" r=".51"/>
<circle cx="100.3" cy="171.7" r=".51"/>
<circle cx="203.2" cy="106.9" r=".51"/>
<circle cx="127" cy="147.6" r=".51"/>
<circle cx="221" cy="96.8" r=".51"/>
<circle cx="97.8" cy="171.7" r=".51"/>
<circle cx="127" cy="155.2" r=".51"/>
<circle cx="71.1" cy="148.8" r=".51"/>
<circle cx="74.9" cy="161.5" r=".51"/>
<circle cx="138.4" cy="110.7" r=".51"/>
<circle cx="115.6" cy="166.6" r=".51"/>
<circle cx="218.4" cy="56.1" r=".51"/>
<circle cx="115.6" cy="171.7" r=".51"/>
<circle cx="218.4" cy="51" r=".51"/>
<circle cx="138.4" cy="166.6" r=".51"/>
<circle cx="177.8" cy="46" r=".51"/>
<circle cx="174" cy="33.3" r=".51"/>
<circle cx="221" cy="46" r=".51"/>
<circle cx="229.9" cy="39.6" r=".51"/>
<circle cx="200.7" cy="56.1" r=".51"/>
<circle cx="203.2" cy="56.1" r=".51"/>
<circle cx="229.9" cy="32" r=".51"/>
<circle cx="221" cy="147.6" r=".51"/>
<circle cx="71.1" cy="38.3" r=".51"/>
<circle cx="74.9" cy="51" r=".51"/>
<circle cx="177.8" cy="147.6" r=".51"/>
<circle cx="174" cy="134.9" r=".51"/>
<circle cx="229.9" cy="141.2" r=".51"/>
<circle cx="115.6" cy="56.1" r=".51"/>
<circle cx="115.6" cy="61.2" r=".51"/>
<circle cx="200.7" cy="157.7" r=".51"/>
<circle cx="138.4" cy="56.1" r=".51"/>
<circle cx="229.9" cy="133.6" r=".51"/>
<circle cx="203.2" cy="157.7" r=".51"/>
<circle cx="118.1" cy="105.7" r=".51"/>
<circle cx="127" cy="44.7" r=".51"/>
<circle cx="100.3" cy="115.8" r=".51"/>
<circle cx="127" cy="91.7" r=".51"/>
<circle cx="97.8" cy="115.8" r=".51"/>
<circle cx="241.3" cy="101.8" r=".51"/>
<circle cx="71.1" cy="93" r=".51"/>
<circle cx="218.4" cy="106.9" r=".51"/>
<circle cx="74.9" cy="105.7" r=".51"/>
<circle cx="218.4" cy="101.8" r=".51"/>
<circle cx="115.6" cy="110.7" r=".51"/>
<circle cx="115.6" cy="115.8" r=".51"/>
<circle cx="177.8" cy="96.8" r=".51"/>
<circle cx="174" cy="84.1" r=".51"/>
</g>
<text font-size="2.8" fill="#840000" x="178" y="190.5">Title:</text>
<g font-size="2.1" fill="#840000">
<text x="178" y="184">Sheet: /inputs/</text>
<text x="178" y="186.7">File: inputs.sch</text>
<text x="178" y="196.9">KiCad E.D.A. kicad 5.1.10-88a1d61d5888ubuntu20.04.1</text>
<text x="178" y="194.1">Size: A4</text>
<text x="200" y="194.1">Date:</text>
<text x="263" y="194.1">Rev:</text>
<text x="263" y="196.9">Id: 2/4</text>
</g>
<g font-size="1.8" fill="#840000">
<text x="35" y="11.9">1</text>
<text x="85" y="11.9">2</text>
<text x="135" y="11.9">3</text>
<text x="185" y="11.9">4</text>
<text x="235" y="11.9">5</text>
<text x="285" y="11.9">6</text>
<text x="205.5" y="22.8" transform="rotate(-90 205.5 22.8)">16</text>
<text x="24" y="25">+5V</text>
<text x="102.6" y="27.9" transform="rotate(-90 102.6 27.9)">16</text>
<text x="182.4" y="26.3">A4</text>
<text x="182.4" y="28.8">B4</text>
<text x="190.8" y="25.4">10</text>
<text x="191.3" y="27.9">9</text>
<text x="10.4" y="35.9">A</text>
<text x="23.2" y="32.6">GND</text>
<text x="79.5" y="31.4">A1</text>
<text x="79.5" y="33.9">B1</text>
<text x="87.9" y="30.5">10</text>
<text x="88.4" y="33">9</text>
<text x="110.8" y="35.6">12</text>
<text x="190.8" y="33">13</text>
<text x="213.7" y="30.5">12</text>
<text x="213.7" y="33">14</text>
<text x="213.7" y="35.6">15</text>
<text x="285.4" y="35.9">A</text>
<text x="87.9" y="38.1">13</text>
<text x="110.8" y="38.1">14</text>
<text x="110.8" y="40.6">15</text>
<text x="213.7" y="38.1">11</text>
<text x="110.8" y="43.2">11</text>
<text x="162.1" y="46.6">AI4</text>
<text x="191.3" y="45.7">3</text>
<text x="214.1" y="43.2">1</text>
<text x="214.1" y="45.7">5</text>
<text x="232.8" y="45.4">R233</text>
<text x="59.2" y="51.7">AI1</text>
<text x="88.4" y="50.8">3</text>
<text x="88.4" y="53.3">6</text>
<text x="111.3" y="48.3">1</text>
<text x="111.3" y="53.3">2</text>
<text x="111.3" y="50.8">5</text>
<text x="191.3" y="48.3">6</text>
<text x="214.1" y="48.3">2</text>
<text x="214.1" y="50.8">4</text>
<text x="27.6" y="58.4">12</text>
<text x="111.3" y="55.9">4</text>
<text x="200.4" y="55.3" transform="rotate(-90 200.4 55.3)">7</text>
<text x="202.9" y="55.3" transform="rotate(-90 202.9 55.3)">8</text>
<text x="27.6" y="63.5">10</text>
<text x="27.6" y="61">11</text>
<text x="97.5" y="60.4" transform="rotate(-90 97.5 60.4)">7</text>
<text x="100.1" y="60.4" transform="rotate(-90 100.1 60.4)">8</text>
<text x="28.1" y="71.1">7</text>
<text x="28.1" y="68.6">8</text>
<text x="28.1" y="66">9</text>
<text x="28.1" y="76.2">5</text>
<text x="28.1" y="73.7">6</text>
<text x="182.4" y="77.1">A5</text>
<text x="190.8" y="76.2">10</text>
<text x="205.5" y="73.6" transform="rotate(-90 205.5 73.6)">16</text>
<text x="28.1" y="83.8">2</text>
<text x="28.1" y="81.3">3</text>
<text x="28.1" y="78.7">4</text>
<text x="102.6" y="82.5" transform="rotate(-90 102.6 82.5)">16</text>
<text x="182.4" y="79.6">B5</text>
<text x="190.8" y="83.8">13</text>
<text x="191.3" y="78.7">9</text>
<text x="213.7" y="81.3">12</text>
<text x="213.7" y="83.8">14</text>
<text x="10.4" y="85.9">B</text>
<text x="28.1" y="86.4">1</text>
<text x="79.5" y="88.5">B2</text>
<text x="79.5" y="86">A2</text>
<text x="87.9" y="85.1">10</text>
<text x="88.4" y="87.6">9</text>
<text x="213.7" y="88.9">11</text>
<text x="213.7" y="86.4">15</text>
<text x="285.4" y="85.9">B</text>
<text x="87.9" y="92.7">13</text>
<text x="110.8" y="90.2">12</text>
<text x="110.8" y="92.7">14</text>
<text x="110.8" y="95.2">15</text>
<text x="214.1" y="94">1</text>
<text x="110.8" y="97.8">11</text>
<text x="162.1" y="97.4">AI5</text>
<text x="191.3" y="96.5">3</text>
<text x="191.3" y="99.1">6</text>
<text x="214.1" y="99.1">2</text>
<text x="214.1" y="101.6">4</text>
<text x="214.1" y="96.5">5</text>
<text x="232.8" y="96.2">R238</text>
<text x="59.2" y="106.3">AI2</text>
<text x="88.4" y="105.4">3</text>
<text x="88.4" y="107.9">6</text>
<text x="111.3" y="102.9">1</text>
<text x="111.3" y="107.9">2</text>
<text x="111.3" y="105.4">5</text>
<text x="200.4" y="106.1" transform="rotate(-90 200.4 106.1)">7</text>
<text x="202.9" y="106.1" transform="rotate(-90 202.9 106.1)">8</text>
<text x="111.3" y="110.5">4</text>
<text x="97.5" y="115" transform="rotate(-90 97.5 115)">7</text>
<text x="100.1" y="115" transform="rotate(-90 100.1 115)">8</text>
<text x="205.5" y="124.4" transform="rotate(-90 205.5 124.4)">16</text>
<text x="182.4" y="130.4">B6</text>
<text x="182.4" y="127.9">A6</text>
<text x="190.8" y="127">10</text>
<text x="191.3" y="129.5">9</text>
<text x="10.4" y="135.9">C</text>
<text x="190.8" y="134.6">13</text>
<text x="213.7" y="132.1">12</text>
<text x="213.7" y="134.6">14</text>
<text x="213.7" y="137.2">15</text>
<text x="285.4" y="135.9">C</text>
<text x="79.5" y="141.9">A3</text>
<text x="87.9" y="141">10</text>
<text x="88.4" y="143.5">9</text>
<text x="102.6" y="138.4" transform="rotate(-90 102.6 138.4)">16</text>
<text x="213.7" y="139.7">11</text>
<text x="79.5" y="144.4">B3</text>
<text x="87.9" y="148.6">13</text>
<text x="110.8" y="146">12</text>
<text x="110.8" y="148.6">14</text>
<text x="162.1" y="148.2">AI6</text>
<text x="191.3" y="147.3">3</text>
<text x="191.3" y="149.9">6</text>
<text x="214.1" y="144.8">1</text>
<text x="214.1" y="149.9">2</text>
<text x="214.1" y="147.3">5</text>
<text x="110.8" y="153.7">11</text>
<text x="110.8" y="151.1">15</text>
<text x="214.1" y="152.4">4</text>
<text x="88.4" y="161.3">3</text>
<text x="111.3" y="158.7">1</text>
<text x="111.3" y="161.3">5</text>
<text x="200.4" y="156.9" transform="rotate(-90 200.4 156.9)">7</text>
<text x="202.9" y="156.9" transform="rotate(-90 202.9 156.9)">8</text>
<text x="59.2" y="162.2">AI3</text>
<text x="88.4" y="163.8">6</text>
<text x="111.3" y="163.8">2</text>
<text x="111.3" y="166.4">4</text>
<text x="97.5" y="170.9" transform="rotate(-90 97.5 170.9)">7</text>
<text x="100.1" y="170.9" transform="rotate(-90 100.1 170.9)">8</text>
<text x="10.4" y="185.9">D</text>
<text x="285.4" y="185.9">D</text>
<text x="35" y="199.9">1</text>
<text x="85" y="199.9">2</text>
<text x="135" y="199.9">3</text>
<text x="185" y="199.9">4</text>
<text x="235" y="199.9">5</text>
<text x="285" y="199.9">6</text>
</g>
<g font-size="1.8" fill="#008484">
<text x="31.2" y="17.6" transform="rotate(-90 31.2 17.6)">+5V</text>
<text x="204.5" y="16.9">+5V</text>
<text x="217.2" y="15.6">+5V</text>
<text x="101.7" y="21.9">+5V</text>
<text x="114.4" y="20.7">+5V</text>
<text x="193.5" y="20">U204</text>
<text x="193.9" y="22.5">74HC4052</text>
<text x="221.2" y="21.4">C216</text>
<text x="221.2" y="23.7">100n</text>
<text x="90.6" y="25.1">U201</text>
<text x="91" y="27.6">74HC4052</text>
<text x="118.3" y="26.4">C204</text>
<text x="118.4" y="28.7">100n</text>
<text x="165.6" y="28.7">F204</text>
<text x="193.5" y="26.3">A</text>
<text x="193.5" y="28.8">B</text>
<text x="206.4" y="27.4" transform="rotate(-90 206.4 27.4)">VDD</text>
<text x="216.6" y="29.5">GND</text>
<text x="232.1" y="27.7">R231</text>
<text x="62.8" y="33.8">F201</text>
<text x="90.7" y="31.4">A</text>
<text x="90.7" y="33.9">B</text>
<text x="103.5" y="32.4" transform="rotate(-90 103.5 32.4)">VDD</text>
<text x="113.7" y="34.5">GND</text>
<text x="129.1" y="35.1">12k</text>
<text x="129.2" y="32.8">R207</text>
<text x="164.9" y="31.1">SN005</text>
<text x="180.8" y="31.4">R225</text>
<text x="182" y="34">100R</text>
<text x="193.5" y="33.9">X</text>
<text x="210.7" y="31.4">X0</text>
<text x="210.7" y="33.9">X1</text>
<text x="232" y="30">12k</text>
<text x="232.1" y="35.3">R232</text>
<text x="240.2" y="35.3">C222</text>
<text x="31.3" y="41.8" transform="rotate(-90 31.3 41.8)">GND</text>
<text x="62.1" y="36.1">SN005</text>
<text x="73.5" y="41.7">D201</text>
<text x="77.9" y="36.5">R201</text>
<text x="79.2" y="39">100R</text>
<text x="90.7" y="39">X</text>
<text x="107.8" y="36.4">X0</text>
<text x="107.8" y="39">X1</text>
<text x="107.8" y="41.5">X2</text>
<text x="129.2" y="40.4">R208</text>
<text x="137.4" y="40.4">C210</text>
<text x="176.4" y="36.6">D204</text>
<text x="176.5" y="38.9">BZT52B5V6</text>
<text x="182" y="41.4">R226</text>
<text x="210.7" y="39">X3</text>
<text x="210.7" y="36.4">X2</text>
<text x="232" y="37.6">3k3</text>
<text x="240.3" y="37.6">100n</text>
<text x="73.6" y="44">BZT52B5V6</text>
<text x="79.2" y="46.5">R202</text>
<text x="107.8" y="44.1">X3</text>
<text x="129.1" y="42.7">3k3</text>
<text x="137.4" y="42.7">100n</text>
<text x="172.2" y="46">GND</text>
<text x="182" y="43.7">100R</text>
<text x="193.5" y="46.6">Y</text>
<text x="210.7" y="44.1">Y0</text>
<text x="210.7" y="46.6">Y1</text>
<text x="227.9" y="44.1">GND</text>
<text x="228.9" y="46.7">3k3</text>
<text x="238.6" y="47.9" transform="rotate(-90 238.6 47.9)">+5V</text>
<text x="25.5" y="53.5">J201</text>
<text x="69.3" y="51">GND</text>
<text x="79.2" y="48.8">100R</text>
<text x="90.7" y="51.7">Y</text>
<text x="107.8" y="49.1">Y0</text>
<text x="107.8" y="51.7">Y1</text>
<text x="125" y="49.2">GND</text>
<text x="126.1" y="51.7">3k3</text>
<text x="129.9" y="50.5">R209</text>
<text x="135.8" y="53" transform="rotate(-90 135.8 53)">+5V</text>
<text x="180.5" y="50.6">C213</text>
<text x="180.6" y="52.9">100p</text>
<text x="193.5" y="49.1">INH</text>
<text x="201.3" y="53.1" transform="rotate(-90 201.3 53.1)">VEE</text>
<text x="203.8" y="53.1" transform="rotate(-90 203.8 53.1)">VSS</text>
<text x="210.7" y="49.1">Y2</text>
<text x="210.7" y="51.7">Y3</text>
<text x="221.2" y="53.1">C217</text>
<text x="228.9" y="51.7">12k</text>
<text x="232.8" y="50.5">R234</text>
<text x="24.3" y="55.8">INPUTS</text>
<text x="34.7" y="59.4">+5V</text>
<text x="77.7" y="55.6">C201</text>
<text x="77.7" y="58">100p</text>
<text x="84.5" y="59.9">GND</text>
<text x="90.7" y="54.2">INH</text>
<text x="98.4" y="58.2" transform="rotate(-90 98.4 58.2)">VEE</text>
<text x="101" y="58.2" transform="rotate(-90 101 58.2)">VSS</text>
<text x="107.8" y="54.2">Y2</text>
<text x="107.8" y="56.8">Y3</text>
<text x="118.3" y="58.2">C205</text>
<text x="126.1" y="56.8">12k</text>
<text x="129.9" y="55.5">R210</text>
<text x="187.4" y="54.9">GND</text>
<text x="221.2" y="55.4">100n</text>
<text x="118.4" y="60.5">100n</text>
<text x="201.4" y="63.7">GND</text>
<text x="229.3" y="61.4" transform="rotate(-90 229.3 61.4)">51R</text>
<text x="231.6" y="62.5" transform="rotate(-90 231.6 62.5)">R235</text>
<text x="236.9" y="61.4" transform="rotate(-90 236.9 61.4)">2R7</text>
<text x="239.2" y="62.5" transform="rotate(-90 239.2 62.5)">R246</text>
<text x="33.8" y="66.7">GND</text>
<text x="34.7" y="69.5">+5V</text>
<text x="98.5" y="68.8">GND</text>
<text x="126.4" y="66.5" transform="rotate(-90 126.4 66.5)">51R</text>
<text x="128.7" y="67.6" transform="rotate(-90 128.7 67.6)">R211</text>
<text x="134" y="66.5" transform="rotate(-90 134 66.5)">2R7</text>
<text x="136.3" y="67.6" transform="rotate(-90 136.3 67.6)">R222</text>
<text x="193.5" y="70.8">U205</text>
<text x="204.5" y="67.7">+5V</text>
<text x="217.2" y="66.4">+5V</text>
<text x="33.8" y="76.9">GND</text>
<text x="101.7" y="76.5">+5V</text>
<text x="114.4" y="75.3">+5V</text>
<text x="193.5" y="77.1">A</text>
<text x="193.9" y="73.3">74HC4052</text>
<text x="221.2" y="72.2">C218</text>
<text x="221.2" y="74.5">100n</text>
<text x="34.7" y="79.7">+5V</text>
<text x="90.6" y="79.7">U202</text>
<text x="91" y="82.2">74HC4052</text>
<text x="118.3" y="81">C206</text>
<text x="118.4" y="83.4">100n</text>
<text x="164.9" y="81.9">SN005</text>
<text x="165.6" y="79.5">F205</text>
<text x="180.8" y="82.2">R227</text>
<text x="193.5" y="79.6">B</text>
<text x="206.4" y="78.2" transform="rotate(-90 206.4 78.2)">VDD</text>
<text x="210.7" y="82.2">X0</text>
<text x="216.6" y="80.3">GND</text>
<text x="232" y="80.8">12k</text>
<text x="232.1" y="78.5">R236</text>
<text x="33.8" y="87">GND</text>
<text x="62.8" y="88.4">F202</text>
<text x="90.7" y="86">A</text>
<text x="90.7" y="88.5">B</text>
<text x="103.5" y="87" transform="rotate(-90 103.5 87)">VDD</text>
<text x="113.7" y="89.1">GND</text>
<text x="129.1" y="89.7">12k</text>
<text x="129.2" y="87.4">R212</text>
<text x="176.4" y="87.4">D205</text>
<text x="176.5" y="89.7">BZT52B5V6</text>
<text x="182" y="84.8">100R</text>
<text x="193.5" y="84.7">X</text>
<text x="210.7" y="89.8">X3</text>
<text x="210.7" y="84.7">X1</text>
<text x="210.7" y="87.2">X2</text>
<text x="232" y="88.4">3k3</text>
<text x="232.1" y="86.1">R237</text>
<text x="240.2" y="86.1">C223</text>
<text x="240.3" y="88.4">100n</text>
<text x="62.1" y="90.7">SN005</text>
<text x="77.9" y="91.1">R203</text>
<text x="79.2" y="93.6">100R</text>
<text x="90.7" y="93.6">X</text>
<text x="107.8" y="91.1">X0</text>
<text x="107.8" y="93.6">X1</text>
<text x="129.2" y="95">R213</text>
<text x="137.4" y="95">C211</text>
<text x="182" y="92.2">R228</text>
<text x="182" y="94.5">100R</text>
<text x="210.7" y="94.9">Y0</text>
<text x="227.9" y="94.9">GND</text>
<text x="73.5" y="96.3">D202</text>
<text x="73.6" y="98.6">BZT52B5V6</text>
<text x="79.2" y="101.1">R204</text>
<text x="107.8" y="98.7">X3</text>
<text x="107.8" y="96.1">X2</text>
<text x="129.1" y="97.3">3k3</text>
<text x="137.4" y="97.3">100n</text>
<text x="172.2" y="96.8">GND</text>
<text x="180.5" y="101.4">C214</text>
<text x="193.5" y="97.4">Y</text>
<text x="193.5" y="99.9">INH</text>
<text x="210.7" y="99.9">Y2</text>
<text x="210.7" y="97.4">Y1</text>
<text x="228.9" y="97.5">3k3</text>
<text x="232.8" y="101.3">R239</text>
<text x="238.6" y="98.7" transform="rotate(-90 238.6 98.7)">+5V</text>
<text x="69.3" y="105.7">GND</text>
<text x="79.2" y="103.4">100R</text>
<text x="90.7" y="106.3">Y</text>
<text x="107.8" y="103.8">Y0</text>
<text x="107.8" y="106.3">Y1</text>
<text x="125" y="103.8">GND</text>
<text x="126.1" y="106.3">3k3</text>
<text x="129.9" y="105.1">R214</text>
<text x="135.8" y="107.6" transform="rotate(-90 135.8 107.6)">+5V</text>
<text x="180.6" y="103.7">100p</text>
<text x="187.4" y="105.7">GND</text>
<text x="201.3" y="103.9" transform="rotate(-90 201.3 103.9)">VEE</text>
<text x="203.8" y="103.9" transform="rotate(-90 203.8 103.9)">VSS</text>
<text x="210.7" y="102.5">Y3</text>
<text x="221.2" y="103.9">C219</text>
<text x="221.2" y="106.2">100n</text>
<text x="228.9" y="102.5">12k</text>
<text x="77.7" y="110.3">C202</text>
<text x="77.7" y="112.6">100p</text>
<text x="90.7" y="108.8">INH</text>
<text x="98.4" y="112.8" transform="rotate(-90 98.4 112.8)">VEE</text>
<text x="101" y="112.8" transform="rotate(-90 101 112.8)">VSS</text>
<text x="107.8" y="108.8">Y2</text>
<text x="107.8" y="111.4">Y3</text>
<text x="118.3" y="112.8">C207</text>
<text x="126.1" y="111.4">12k</text>
<text x="129.9" y="110.2">R215</text>
<text x="229.3" y="112.2" transform="rotate(-90 229.3 112.2)">51R</text>
<text x="231.6" y="113.3" transform="rotate(-90 231.6 113.3)">R240</text>
<text x="236.9" y="112.2" transform="rotate(-90 236.9 112.2)">2R7</text>
<text x="239.2" y="113.3" transform="rotate(-90 239.2 113.3)">R247</text>
<text x="84.5" y="114.5">GND</text>
<text x="118.4" y="115.1">100n</text>
<text x="201.4" y="114.5">GND</text>
<text x="204.5" y="118.5">+5V</text>
<text x="217.2" y="117.2">+5V</text>
<text x="98.5" y="123.4">GND</text>
<text x="126.4" y="121.1" transform="rotate(-90 126.4 121.1)">51R</text>
<text x="128.7" y="122.2" transform="rotate(-90 128.7 122.2)">R216</text>
<text x="134" y="121.1" transform="rotate(-90 134 121.1)">2R7</text>
<text x="136.3" y="122.2" transform="rotate(-90 136.3 122.2)">R223</text>
<text x="193.5" y="121.6">U206</text>
<text x="193.9" y="124.1">74HC4052</text>
<text x="221.2" y="123">C220</text>
<text x="221.2" y="125.3">100n</text>
<text x="114.4" y="131.2">+5V</text>
<text x="165.6" y="130.3">F206</text>
<text x="193.5" y="127.9">A</text>
<text x="193.5" y="130.4">B</text>
<text x="206.4" y="129" transform="rotate(-90 206.4 129)">VDD</text>
<text x="216.6" y="131.1">GND</text>
<text x="232" y="131.6">12k</text>
<text x="232.1" y="129.3">R241</text>
<text x="90.6" y="135.6">U203</text>
<text x="101.7" y="132.4">+5V</text>
<text x="118.3" y="136.9">C208</text>
<text x="164.9" y="132.7">SN005</text>
<text x="180.8" y="133">R229</text>
<text x="182" y="135.6">100R</text>
<text x="193.5" y="135.5">X</text>
<text x="210.7" y="133">X0</text>
<text x="210.7" y="135.5">X1</text>
<text x="232.1" y="136.9">R242</text>
<text x="240.2" y="136.9">C224</text>
<text x="90.7" y="141.9">A</text>
<text x="91" y="138.1">74HC4052</text>
<text x="103.5" y="142.9" transform="rotate(-90 103.5 142.9)">VDD</text>
<text x="118.4" y="139.2">100n</text>
<text x="129.2" y="143.3">R217</text>
<text x="176.4" y="138.2">D206</text>
<text x="176.5" y="140.5">BZT52B5V6</text>
<text x="182" y="143">R230</text>
<text x="210.7" y="140.6">X3</text>
<text x="210.7" y="138">X2</text>
<text x="232" y="139.2">3k3</text>
<text x="240.3" y="139.2">100n</text>
<text x="62.1" y="146.6">SN005</text>
<text x="62.8" y="144.3">F203</text>
<text x="77.9" y="147">R205</text>
<text x="79.2" y="149.5">100R</text>
<text x="90.7" y="149.5">X</text>
<text x="90.7" y="144.4">B</text>
<text x="107.8" y="146.9">X0</text>
<text x="107.8" y="149.5">X1</text>
<text x="113.7" y="145">GND</text>
<text x="129.1" y="145.6">12k</text>
<text x="172.2" y="147.6">GND</text>
<text x="182" y="145.3">100R</text>
<text x="193.5" y="148.2">Y</text>
<text x="210.7" y="145.7">Y0</text>
<text x="210.7" y="148.2">Y1</text>
<text x="227.9" y="145.7">GND</text>
<text x="228.9" y="148.3">3k3</text>
<text x="232.8" y="147">R243</text>
<text x="238.6" y="149.5" transform="rotate(-90 238.6 149.5)">+5V</text>
<text x="73.5" y="152.2">D203</text>
<text x="73.6" y="154.5">BZT52B5V6</text>
<text x="107.8" y="154.6">X3</text>
<text x="107.8" y="152">X2</text>
<text x="129.1" y="153.2">3k3</text>
<text x="129.2" y="150.9">R218</text>
<text x="137.4" y="150.9">C212</text>
<text x="137.4" y="153.2">100n</text>
<text x="180.5" y="152.2">C215</text>
<text x="180.6" y="154.5">100p</text>
<text x="193.5" y="150.7">INH</text>
<text x="201.3" y="154.7" transform="rotate(-90 201.3 154.7)">VEE</text>
<text x="203.8" y="154.7" transform="rotate(-90 203.8 154.7)">VSS</text>
<text x="210.7" y="150.7">Y2</text>
<text x="210.7" y="153.3">Y3</text>
<text x="221.2" y="154.7">C221</text>
<text x="228.9" y="153.3">12k</text>
<text x="232.8" y="152.1">R244</text>
<text x="69.3" y="161.5">GND</text>
<text x="79.2" y="157">R206</text>
<text x="79.2" y="159.3">100R</text>
<text x="107.8" y="159.6">Y0</text>
<text x="125" y="159.7">GND</text>
<text x="129.9" y="161">R219</text>
<text x="187.4" y="156.5">GND</text>
<text x="221.2" y="157">100n</text>
<text x="77.7" y="166.1">C203</text>
<text x="90.7" y="162.2">Y</text>
<text x="90.7" y="164.7">INH</text>
<text x="107.8" y="164.7">Y2</text>
<text x="107.8" y="167.3">Y3</text>
<text x="107.8" y="162.2">Y1</text>
<text x="126.1" y="167.3">12k</text>
<text x="126.1" y="162.2">3k3</text>
<text x="129.9" y="166">R220</text>
<text x="135.8" y="163.5" transform="rotate(-90 135.8 163.5)">+5V</text>
<text x="201.4" y="165.3">GND</text>
<text x="229.3" y="163" transform="rotate(-90 229.3 163)">51R</text>
<text x="231.6" y="164.1" transform="rotate(-90 231.6 164.1)">R245</text>
<text x="236.9" y="163" transform="rotate(-90 236.9 163)">2R7</text>
<text x="239.2" y="164.1" transform="rotate(-90 239.2 164.1)">R248</text>
<text x="77.7" y="168.4">100p</text>
<text x="84.5" y="170.4">GND</text>
<text x="98.4" y="168.7" transform="rotate(-90 98.4 168.7)">VEE</text>
<text x="101" y="168.7" transform="rotate(-90 101 168.7)">VSS</text>
<text x="118.3" y="168.7">C209</text>
<text x="118.4" y="171">100n</text>
<text x="98.5" y="179.3">GND</text>
<text x="126.4" y="177" transform="rotate(-90 126.4 177)">51R</text>
<text x="128.7" y="178.1" transform="rotate(-90 128.7 178.1)">R221</text>
<text x="134" y="177" transform="rotate(-90 134 177)">2R7</text>
<text x="136.3" y="178.1" transform="rotate(-90 136.3 178.1)">R224</text>
</g>
<g font-size="1.8">
<text x="161.3" y="33">IN4</text>
<text x="58.4" y="38.1">IN1</text>
<text x="34.1" y="63.5">IN5</text>
<text x="34.1" y="61">IN6</text>
<text x="34.1" y="71.1">IN4</text>
<text x="34.1" y="73.7">IN3</text>
<text x="34.1" y="81.3">IN2</text>
<text x="34.1" y="83.8">IN1</text>
<text x="161.3" y="83.8">IN5</text>
<text x="58.4" y="92.7">IN2</text>
<text x="161.3" y="134.6">IN6</text>
<text x="58.4" y="148.6">IN3</text>
</g>
</svg>
